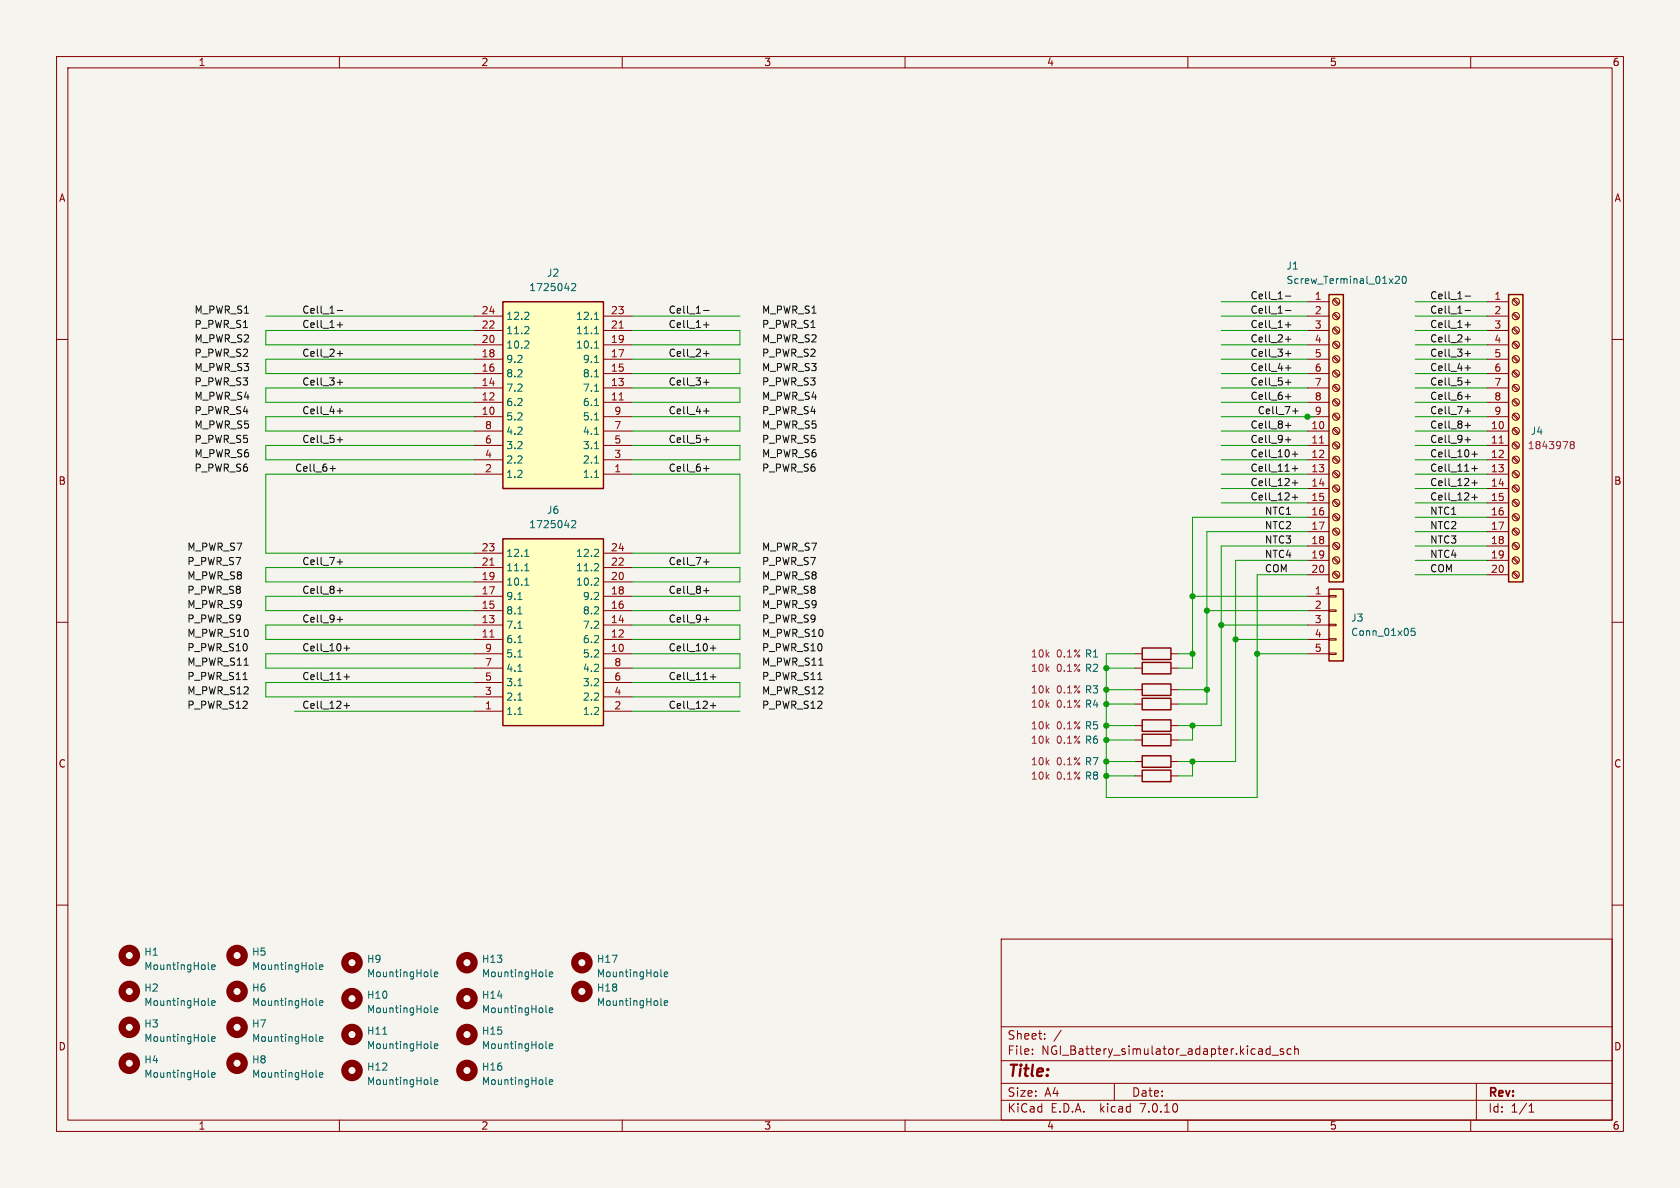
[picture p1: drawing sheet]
<svg xmlns="http://www.w3.org/2000/svg" width="297mm" height="210mm" viewBox="0 0 297 210" stroke-linecap="round" stroke-linejoin="round" font-family="sans-serif">
<path d="M0 0h297v210h-297z" fill="#f5f4ef" stroke="#f5f4ef" stroke-width=".18"/>
<g fill="none" stroke="#840000" stroke-width=".18">
<path d="M10 10h277v190h-277zM12 12h273v186h-273zM60 10v2M110 10v2M160 10v2M210 10v2M260 10v2M10 60h2M83.8 55.9h5.1M83.8 58.4h5.1M106.7 55.9h5.1M106.7 58.4h5.1"/>
<path d="M231.1 53.3h3.8M231.1 55.9h3.8M231.1 58.4h3.8M235.7 58.1l.9 .8M235.7 55.5l.9 .9M235.7 53l.9 .8M235.9 57.9l.8 .9M235.9 55.4l.8 .8M235.9 52.8l.8 .9M262.9 53.3h3.8M262.9 55.9h3.8M262.9 58.4h3.8"/>
<path d="M267.4 58.1l.9 .8M267.4 55.5l.9 .9M267.4 53l.9 .8M267.6 57.9l.9 .9M267.6 55.4l.9 .8M267.6 52.8l.9 .9M285 60h2M83.8 76.2h5.1M83.8 78.7h5.1M83.8 61h5.1M83.8 63.5h5.1M83.8 66h5.1"/>
<path d="M83.8 68.6h5.1M83.8 71.1h5.1M83.8 73.7h5.1M106.7 76.2h5.1M106.7 78.7h5.1M106.7 61h5.1M106.7 63.5h5.1M106.7 66h5.1M106.7 68.6h5.1M106.7 71.1h5.1M106.7 73.7h5.1M231.1 76.2h3.8"/>
<path d="M231.1 78.7h3.8M231.1 61h3.8M231.1 63.5h3.8M231.1 66h3.8M231.1 68.6h3.8M231.1 71.1h3.8M231.1 73.7h3.8M235.7 78.4l.9 .8M235.7 75.9l.9 .8M235.7 73.3l.9 .9M235.7 70.8l.9 .8M235.7 68.2l.9 .9"/>
<path d="M235.7 65.7l.9 .8M235.7 63.2l.9 .8M235.7 60.6l.9 .9M235.9 78.2l.8 .9M235.9 75.7l.8 .8M235.9 73.2l.8 .8M235.9 70.6l.8 .9M235.9 68.1l.8 .8M235.9 65.5l.8 .9M235.9 63l.8 .8M235.9 60.5l.8 .8M262.9 76.2h3.8"/>
<path d="M262.9 78.7h3.8M262.9 61h3.8M262.9 63.5h3.8M262.9 66h3.8M262.9 68.6h3.8M262.9 71.1h3.8M262.9 73.7h3.8M267.4 78.4l.9 .8M267.4 75.9l.9 .8M267.4 73.3l.9 .9M267.4 70.8l.9 .8M267.4 68.2l.9 .9"/>
<path d="M267.4 65.7l.9 .8M267.4 63.2l.9 .8M267.4 60.6l.9 .9M267.6 78.2l.9 .9M267.6 75.7l.9 .8M267.6 73.2l.9 .8M267.6 70.6l.9 .9M267.6 68.1l.9 .8M267.6 65.5l.9 .9M267.6 63l.9 .8M267.6 60.5l.9 .8M83.8 81.3h5.1"/>
<path d="M83.8 83.8h5.1M83.8 97.8h5.1M106.7 81.3h5.1M106.7 83.8h5.1M106.7 97.8h5.1M231.1 81.3h3.8M231.1 83.8h3.8M231.1 86.4h3.8M231.1 88.9h3.8M231.1 91.4h3.8M231.1 94h3.8M231.1 96.5h3.8"/>
<path d="M231.1 99.1h3.8M235.7 98.7l.9 .9M235.7 96.2l.9 .8M235.7 93.6l.9 .9M235.7 91.1l.9 .8M235.7 88.6l.9 .8M235.7 86l.9 .9M235.7 83.5l.9 .8M235.7 80.9l.9 .9M235.9 98.6l.8 .8M235.9 96l.8 .9M235.9 93.5l.8 .8"/>
<path d="M235.9 90.9l.8 .9M235.9 88.4l.8 .8M235.9 85.9l.8 .8M235.9 83.3l.8 .9M235.9 80.8l.8 .8M262.9 81.3h3.8M262.9 83.8h3.8M262.9 86.4h3.8M262.9 88.9h3.8M262.9 91.4h3.8M262.9 94h3.8M262.9 96.5h3.8"/>
<path d="M262.9 99.1h3.8M267.4 98.7l.9 .9M267.4 96.2l.9 .8M267.4 93.6l.9 .9M267.4 91.1l.9 .8M267.4 88.6l.9 .8M267.4 86l.9 .9M267.4 83.5l.9 .8M267.4 80.9l.9 .9M267.6 98.6l.9 .8M267.6 96l.9 .9M267.6 93.5l.9 .8"/>
<path d="M267.6 90.9l.9 .9M267.6 88.4l.9 .8M267.6 85.9l.9 .8M267.6 83.3l.9 .9M267.6 80.8l.9 .8M10 110h2M83.8 118.1h5.1M83.8 115.6h5.1M83.8 113h5.1M83.8 110.5h5.1M83.8 108h5.1M83.8 105.4h5.1"/>
<path d="M83.8 102.9h5.1M83.8 100.3h5.1M106.7 118.1h5.1M106.7 115.6h5.1M106.7 113h5.1M106.7 110.5h5.1M106.7 108h5.1M106.7 105.4h5.1M106.7 102.9h5.1M106.7 100.3h5.1M200.7 118.1h1.2M200.7 115.6h1.2"/>
<path d="M207 118.1h1.3M207 115.6h1.3M231.1 115.6h3.8M231.1 101.6h3.8M231.1 113h3.8M231.1 110.5h3.8M231.1 108h3.8M231.1 105.4h3.8M234.9 115.4h1.3v.3h-1.3zM234.9 112.9h1.3v.3h-1.3zM234.9 110.4h1.3v.2h-1.3zM234.9 107.8h1.3v.3h-1.3z"/>
<path d="M234.9 105.3h1.3v.2h-1.3zM235.7 101.3l.9 .8M235.9 101.1l.8 .8M262.9 101.6h3.8M267.4 101.3l.9 .8M267.6 101.1l.9 .8M285 110h2M83.8 125.7h5.1M83.8 123.2h5.1M83.8 120.7h5.1M106.7 125.7h5.1M106.7 123.2h5.1"/>
<path d="M106.7 120.7h5.1M200.7 121.9h1.2M200.7 124.5h1.2M200.7 134.6h1.2M200.7 130.8h1.2M200.7 128.3h1.2M200.7 137.2h1.2M207 121.9h1.3M207 124.5h1.3M207 134.6h1.3M207 130.8h1.3M207 128.3h1.3"/>
<path d="M207 137.2h1.3M10 160h2M285 160h2M177 166h108v32h-108zM60 198v2M110 198v2M160 198v2M177 194.5h108M177 191.5h108M177 187.5h108M177 181.5h108M182.5 186.3v.1"/>
<path d="M182.5 185.5v.1M184.7 183.6v.1M184.7 182.8v.1M187.6 182.1l-1.3 2M197 191.5v3M210 198v2M223.9 186.3l.2 .1 .4-.1M224.5 184.9v1.5M224.5 185.5l-.4-.1-.2 .1M224.9 186.5h1.1M226.9 185.5l-.4-.1-.2 .2 .1 .2 .5 .2v.3h-.6M228.2 185.5l-.4-.1-.3 .3v.4l.2 .2h.5"/>
<path d="M228.9 185.5l.2-.1 .4 .1v.9M228.9 184.9v1.5M260 198v2M261 191.5v6.5M270.3 196.6h.9M270.3 195.5l.4-.4v1.5"/>
<circle cx="236.2" cy="53.3" r=".63"/>
<circle cx="236.2" cy="58.4" r=".63"/>
<circle cx="236.2" cy="55.9" r=".63"/>
<circle cx="268" cy="53.3" r=".63"/>
<circle cx="268" cy="55.9" r=".63"/>
<circle cx="268" cy="58.4" r=".63"/>
<circle cx="236.2" cy="71.1" r=".63"/>
<circle cx="236.2" cy="76.2" r=".63"/>
<circle cx="236.2" cy="68.6" r=".63"/>
<circle cx="236.2" cy="66" r=".63"/>
<circle cx="236.2" cy="73.7" r=".63"/>
<circle cx="236.2" cy="61" r=".63"/>
<circle cx="236.2" cy="63.5" r=".63"/>
<circle cx="236.2" cy="78.7" r=".63"/>
<circle cx="268" cy="68.6" r=".63"/>
<circle cx="268" cy="63.5" r=".63"/>
<circle cx="268" cy="78.7" r=".63"/>
<circle cx="268" cy="73.7" r=".63"/>
<circle cx="268" cy="61" r=".63"/>
<circle cx="268" cy="71.1" r=".63"/>
<circle cx="268" cy="76.2" r=".63"/>
<circle cx="268" cy="66" r=".63"/>
<circle cx="236.2" cy="94" r=".63"/>
<circle cx="236.2" cy="91.4" r=".63"/>
<circle cx="236.2" cy="96.5" r=".63"/>
<circle cx="236.2" cy="86.4" r=".63"/>
<circle cx="236.2" cy="83.8" r=".63"/>
<circle cx="236.2" cy="99.1" r=".63"/>
<circle cx="236.2" cy="81.3" r=".63"/>
<circle cx="236.2" cy="88.9" r=".63"/>
<circle cx="268" cy="81.3" r=".63"/>
<circle cx="268" cy="96.5" r=".63"/>
<circle cx="268" cy="99.1" r=".63"/>
<circle cx="268" cy="94" r=".63"/>
<circle cx="268" cy="91.4" r=".63"/>
<circle cx="268" cy="86.4" r=".63"/>
<circle cx="268" cy="88.9" r=".63"/>
<circle cx="268" cy="83.8" r=".63"/>
<circle cx="236.2" cy="101.6" r=".63"/>
<circle cx="268" cy="101.6" r=".63"/>
</g>
<g fill="none" stroke="#840000" stroke-width="1.3">
<circle cx="22.9" cy="168.9" r="1.27"/>
<circle cx="22.9" cy="175.3" r="1.27"/>
<circle cx="41.9" cy="168.9" r="1.27"/>
<circle cx="41.9" cy="175.3" r="1.27"/>
<circle cx="62.2" cy="176.5" r="1.27"/>
<circle cx="62.2" cy="170.2" r="1.27"/>
<circle cx="82.5" cy="176.5" r="1.27"/>
<circle cx="82.5" cy="170.2" r="1.27"/>
<circle cx="102.9" cy="175.3" r="1.27"/>
<circle cx="102.9" cy="170.2" r="1.27"/>
<circle cx="22.9" cy="188" r="1.27"/>
<circle cx="22.9" cy="181.6" r="1.27"/>
<circle cx="41.9" cy="188" r="1.27"/>
<circle cx="41.9" cy="181.6" r="1.27"/>
<circle cx="62.2" cy="189.2" r="1.27"/>
<circle cx="62.2" cy="182.9" r="1.27"/>
<circle cx="82.5" cy="189.2" r="1.27"/>
<circle cx="82.5" cy="182.9" r="1.27"/>
</g>
<g fill="none" stroke="#006464" stroke-width=".18">
<path d="M93.4 55.3l.1 .1-.1 .3-.7 .8h.8M93.4 57.8l.1 .2-.1 .3-.7 .7h.8M101.1 50.2l.4-.1 .3 .4-.8 .9h.8M105.1 59h.7M105.1 56.5h.7M105.3 55.4l.2-.2v1.3M105.3 57.9l.2-.2v1.3M246.7 49l.5-.2 .2 .4-.8 .9h.8M248 49l.2-.2a.68 .68 0 0 1 .4 .7 .68 .68 0 0 1-.4 .6l-.2-.1-.1-.4zM93.4 60.3l.1 .2-.1 .3-.7 .7h.8M105.1 71.7h.7M105.1 69.2h.7"/>
<path d="M105.1 66.6h.7M105.1 64.1h.7M105.1 61.5h.7M105.1 79.3h.7M105.1 76.8h.7M105.1 74.2h.7M105.3 60.5l.2-.2v1.2M92.8 98.4h.7M93 97.3l.1-.2v1.3M93 99.8l.1-.2v1.3M101.1 92.1l.4-.1 .3 .4-.8 .9h.8M105.1 84.4h.7"/>
<path d="M105.1 81.9h.7M105.7 97.2l.1 .1v.3l-.8 .8h.8M105.7 99.7l.1 .2v.3l-.8 .7h.8M91.6 113.6h.7M91.6 111.1h.7M91.6 108.5h.7M91.6 106h.7M91.6 118.7h.7M91.6 116.1h.7M92.8 103.4h.7M92.8 100.9h.7M93 102.4l.1-.2v1.2"/>
<path d="M105.7 102.2l.1 .2v.3l-.8 .7h.8M250.1 111.1h-.6v.6l.1-.1h.5l.1 .2-.1 .4-.2 .1-.4-.1M91.6 126.3h.7M91.6 123.8h.7M91.6 121.2h.7M36.8 171.2l.2 .2M36.8 177.6l.2 .1M37.4 171l.6-.1v-.3l-.4-.1-.2 .2 .1 .6h.5M37.4 177.3l.6-.1v-.2l-.4-.1-.2 .2 .1 .6h.5M55.9 171.2l.2 .2M55.9 177.6l.2 .1M56.5 171l.6-.1-.1-.3-.3-.1-.2 .2v.6h.5"/>
<path d="M56.5 177.3l.6-.1-.1-.2-.3-.1-.2 .2v.6h.5M76.2 178.8l.2 .2M76.2 172.5l.2 .2M76.8 178.6l.6-.1-.1-.3h-.3l-.2 .1 .1 .7h.4M76.8 172.2l.6-.1-.1-.2-.3-.1-.2 .2 .1 .6h.4M96.5 178.8l.2 .2M96.5 172.5l.2 .2M97.1 178.6l.6-.1v-.3h-.4l-.2 .1 .1 .7h.5M97.1 172.2l.6-.1v-.2l-.4-.1-.2 .2 .1 .6h.5M116.8 177.6l.2 .1M116.8 172.5l.2 .2M117.4 172.2l.6-.1v-.2l-.4-.1-.2 .2 .1 .6h.5"/>
<path d="M117.4 177.3l.6-.1v-.2l-.4-.1-.2 .2 .1 .6h.5M36.8 183.9l.2 .2M36.8 190.3l.2 .1M37.4 190l.6-.1v-.2l-.4-.1-.2 .2 .1 .6h.5M37.4 183.7l.6-.1v-.3l-.4-.1-.2 .2 .1 .6h.5M55.9 190.3l.2 .1M55.9 183.9l.2 .2M56.5 190l.6-.1-.1-.2-.3-.1-.2 .2v.6h.5M56.5 183.7l.6-.1-.1-.3-.3-.1-.2 .2v.6h.5M67.7 182.8h.7M76.2 191.5l.2 .2M76.2 185.2l.2 .2"/>
<path d="M76.8 184.9l.6-.1-.1-.2-.3-.1-.2 .2 .1 .6h.4M76.8 191.3l.6-.1-.1-.3h-.3l-.2 .1 .1 .7h.4M96.5 191.5l.2 .2M96.5 185.2l.2 .2M97.1 191.3l.6-.1v-.3h-.4l-.2 .1 .1 .7h.5M97.1 184.9l.6-.1v-.2l-.4-.1-.2 .2 .1 .6h.5"/>
</g>
<g fill="none" stroke="#840000" stroke-width=".25">
<path d="M88.9 53.3h17.8v33.1h-17.8zM234.9 52.1h2.6v50.8h-2.6zM266.7 52.1h2.5v50.8h-2.5zM88.9 95.3h17.8v33h-17.8zM201.9 117.1h5.1v2h-5.1zM201.9 114.6h5.1v2h-5.1zM234.9 104.1h2.6v12.7h-2.6zM201.9 120.9h5.1v2h-5.1zM201.9 123.4h5.1v2.1h-5.1zM201.9 133.6h5.1v2h-5.1zM201.9 129.8h5.1v2h-5.1zM201.9 127.3h5.1v2h-5.1z"/>
<path d="M201.9 136.1h5.1v2.1h-5.1z"/>
</g>
<g fill="#ffffc2" stroke="#ffffc2" stroke-width=".18">
<path d="M234.9 52.1h2.6v50.8h-2.6z"/>
<path d="M88.9 53.3h17.8v33.1h-17.8z"/>
<path d="M266.7 52.1h2.5v50.8h-2.5z"/>
<path d="M88.9 95.3h17.8v33h-17.8z"/>
<path d="M234.9 104.1h2.6v12.7h-2.6z"/>
</g>
<path d="M109.5 58h.7M109.5 70.7h.7M233.3 78.3h.7M265 78.3h.8M86.6 99.9h.7M86.6 112.6h.7" fill="none" stroke="#a90000" stroke-width=".18"/>
<path d="M277.8 78.6l-.2-.2 .2-.4 .4 .1 .1 .2-.2 .3M277.8 78.6l-.2 .2v.4l.2 .1h.4l.1-.2v-.4l-.2-.1M277.8 78.6h.3" fill="none" stroke="#840084" stroke-width=".18"/>
<g fill="none" stroke="#0f0f0f" stroke-width=".18">
<path d="M59.6 57.4h1M59.6 54.9h1M60.1 56.9v1M124.4 57.4h.9M124.4 54.9h.9M124.9 56.9v1M227.2 57.4h1M227.2 54.9h1M227.2 52.3h1M227.2 60h1M227.7 56.9v1M227.7 59.5v.9"/>
<path d="M259 57.4h1M259 54.9h1M259 52.3h1M259 60h1M259.5 56.9v1M259.5 59.5v.9M59.6 62.5h1M59.6 77.7h1M59.6 67.6h1M59.6 72.7h1M60.1 62v1M60.1 67.1v1"/>
<path d="M60.1 72.2v.9M60.1 77.3v.9M124.4 62.5h.9M124.4 77.7h.9M124.4 67.6h.9M124.4 72.7h.9M124.9 62v1M124.9 67.1v1M124.9 72.2v.9M124.9 77.3v.9M227.2 62.5h1M227.2 77.7h1"/>
<path d="M227.2 67.6h1M227.2 65h1M227.2 75.2h1M227.2 70.1h1M227.7 62v1M227.7 64.6v.9M227.7 67.1v1M227.7 69.6v1M227.7 74.7v1M227.7 77.3v.9M228.5 72.7h1M228.9 79.8v1"/>
<path d="M229 72.2v.9M259 62.5h1M259 77.7h1M259 67.6h1M259 72.7h1M259 65h1M259 75.2h1M259 70.1h1M259.5 62v1M259.5 64.6v.9M259.5 67.1v1M259.5 69.6v1"/>
<path d="M259.5 72.2v.9M259.5 74.7v1M259.5 77.3v.9M260.7 79.8v1M58.3 82.8h1M58.8 82.3v1M59.6 99.3h1M60.1 98.8v1M124.4 82.8h.9M124.4 99.3h.9M124.9 82.3v1M124.9 98.8v1"/>
<path d="M228.5 82.8h.9M228.5 85.4h.9M228.5 87.9h.9M228.5 80.3h.9M228.9 82.3v1M228.9 84.9v.9M228.9 87.4v1M260.2 82.8h1M260.2 85.4h1M260.2 87.9h1M260.2 80.3h1M260.7 82.3v1"/>
<path d="M260.7 84.9v.9M260.7 87.4v1M59.6 109.5h1M59.6 104.4h1M60.1 103.9v1M60.1 109v1M60.8 119.7h1M60.8 114.6h1M61.3 114.1v1M61.3 119.2v.9M124.4 109.5h.9M124.4 104.4h.9"/>
<path d="M124.9 103.9v1M124.9 109v1M125.6 119.7h1M125.6 114.6h1M126.1 114.1v1M126.1 119.2v.9M60.8 124.7h1M61.3 124.2v1M125.6 124.7h1M126.1 124.2v1"/>
</g>
<g fill="none" stroke="#009600" stroke-width=".18">
<path d="M47 55.9h36.8M83.8 58.4h-36.8v2.6h36.8M111.8 58.4h19v2.6h-19M111.8 55.9h19M215.9 55.9h15.2M215.9 58.4h15.2M215.9 53.3h15.2M250.2 55.9h12.7M250.2 58.4h12.7M250.2 53.3h12.7M83.8 78.7h-36.8v2.6h36.8M83.8 63.5h-36.8v2.5h36.8"/>
<path d="M83.8 68.6h-36.8v2.5h36.8M83.8 73.7h-36.8v2.5h36.8M111.8 78.7h19v2.6h-19M111.8 63.5h19v2.5h-19M111.8 68.6h19v2.5h-19M111.8 73.7h19v2.5h-19M215.9 63.5h15.2M215.9 66h15.2M215.9 68.6h15.2M215.9 61h15.2M215.9 78.7h15.2M215.9 71.1h15.2"/>
<path d="M215.9 73.7h16.5M215.9 76.2h15.2M250.2 63.5h12.7M250.2 66h12.7M250.2 68.6h12.7M250.2 61h12.7M250.2 78.7h12.7M250.2 71.1h12.7M250.2 73.7h12.7M250.2 76.2h12.7M83.8 83.8h-36.8v14h36.8M111.8 83.8h19v14h-19"/>
<path d="M215.9 81.3h15.2M215.9 83.8h15.2M215.9 86.4h15.2M215.9 88.9h15.2M231.1 96.5h-15.2v31.8h-7.6M231.1 91.4h-20.3v26.7h-2.5M231.1 94h-17.7v30.5h-5.1M231.1 99.1h-12.7v35.5h-10.1M250.2 81.3h12.7M250.2 83.8h12.7M250.2 99.1h12.7M250.2 96.5h12.7"/>
<path d="M250.2 94h12.7M250.2 86.4h12.7M250.2 88.9h12.7M250.2 91.4h12.7M83.8 110.5h-36.8v2.5h36.8M83.8 115.6h-36.8v2.5h36.8M83.8 100.3h-36.8v2.6h36.8M83.8 105.4h-36.8v2.6h36.8M111.8 110.5h19v2.5h-19M111.8 115.6h19v2.5h-19M111.8 100.3h19v2.6h-19M111.8 105.4h19v2.6h-19"/>
<path d="M195.6 118.1h5.1M208.3 115.6h2.5M210.8 105.4h20.3M213.4 108h17.7M215.9 110.5h15.2M218.4 113h12.7M222.2 115.6h8.9M231.1 101.6h-8.9v39.4h-26.6v-25.4h5.1M250.2 101.6h12.7M52.1 125.7h31.7M83.8 120.7h-36.8v2.5h36.8M111.8 120.7h19v2.5h-19"/>
<path d="M111.8 125.7h19M195.6 128.3h5.1M195.6 137.2h5.1M195.6 130.8h5.1M195.6 121.9h5.1M195.6 124.5h5.1M195.6 134.6h5.1M208.3 121.9h5.1M210.8 134.6v2.6h-2.5M210.8 128.3v2.5h-2.5"/>
</g>
<g fill="#009600" stroke="#009600" stroke-width=".18">
<circle cx="218.4" cy="113" r=".46"/>
<circle cx="213.4" cy="121.9" r=".46"/>
<circle cx="210.8" cy="134.6" r=".46"/>
<circle cx="210.8" cy="128.3" r=".46"/>
<circle cx="213.4" cy="108" r=".46"/>
<circle cx="215.9" cy="110.5" r=".46"/>
<circle cx="210.8" cy="105.4" r=".46"/>
<circle cx="210.8" cy="115.6" r=".46"/>
<circle cx="195.6" cy="130.8" r=".46"/>
<circle cx="195.6" cy="124.5" r=".46"/>
<circle cx="195.6" cy="128.3" r=".46"/>
<circle cx="195.6" cy="121.9" r=".46"/>
<circle cx="195.6" cy="134.6" r=".46"/>
<circle cx="195.6" cy="137.2" r=".46"/>
<circle cx="195.6" cy="118.1" r=".46"/>
<circle cx="231.1" cy="73.7" r=".46"/>
<circle cx="222.2" cy="115.6" r=".46"/>
</g>
<text font-size="2.8" fill="#840000" x="178" y="190.9">Title:</text>
<g font-size="2.1" fill="#840000">
<text x="178" y="184">Sheet:</text>
<text x="178" y="186.7">File:</text>
<text x="184.1" y="186.7">NGI_Battery_simulator_adapter.kicad_sch</text>
<text x="178" y="196.9">KiCad</text>
<text x="178" y="194.1">Size:</text>
<text x="184.7" y="194.1">A4</text>
<text x="185.7" y="196.9">E.D.A.</text>
<text x="194.6" y="196.9">kicad</text>
<text x="200" y="194.1">Date:</text>
<text x="201.8" y="196.9">7.0.10</text>
<text x="263" y="194.3">Rev:</text>
<text x="263" y="196.9">Id:</text>
<text x="267.1" y="196.9">1/1</text>
</g>
<g font-size="1.8" fill="#840000">
<text x="35" y="11.9">1</text>
<text x="85" y="11.9">2</text>
<text x="135" y="11.9">3</text>
<text x="185" y="11.9">4</text>
<text x="235" y="11.9">5</text>
<text x="285" y="11.9">6</text>
<text x="10.3" y="35.9">A</text>
<text x="285.3" y="35.9">A</text>
<text x="10.3" y="85.9">B</text>
<text x="285.3" y="85.9">B</text>
<text x="10.3" y="135.9">C</text>
<text x="285.3" y="135.9">C</text>
<text x="10.3" y="185.9">D</text>
<text x="285.3" y="185.9">D</text>
<text x="35" y="199.9">1</text>
<text x="85" y="199.9">2</text>
<text x="135" y="199.9">3</text>
<text x="185" y="199.9">4</text>
<text x="235" y="199.9">5</text>
<text x="285" y="199.9">6</text>
</g>
<g font-size="1.8" fill="#006464">
<text x="227.3" y="47.9">J1</text>
<text x="93.5" y="51.7">1725042</text>
<text x="96.6" y="49.1">J2</text>
<text x="227.3" y="50.4">Screw_Terminal_01x20</text>
<text x="89.4" y="59.3">11.2</text>
<text x="89.4" y="56.7">12.2</text>
<text x="101.7" y="59.3">11.1</text>
<text x="101.7" y="56.7">12.1</text>
<text x="89.4" y="64.4">9.2</text>
<text x="89.4" y="61.8">10.2</text>
<text x="101.7" y="61.8">10.1</text>
<text x="102.9" y="64.4">9.1</text>
<text x="89.4" y="72">6.2</text>
<text x="89.4" y="69.4">7.2</text>
<text x="89.4" y="66.9">8.2</text>
<text x="102.9" y="72">6.1</text>
<text x="102.9" y="69.4">7.1</text>
<text x="102.9" y="66.9">8.1</text>
<text x="89.4" y="74.5">5.2</text>
<text x="89.4" y="77.1">4.2</text>
<text x="102.9" y="77.1">4.1</text>
<text x="102.9" y="74.5">5.1</text>
<text x="270.5" y="77.1">J4</text>
<text x="89.4" y="82.1">2.2</text>
<text x="89.4" y="79.6">3.2</text>
<text x="102.9" y="82.1">2.1</text>
<text x="102.9" y="79.6">3.1</text>
<text x="89.4" y="84.7">1.2</text>
<text x="102.9" y="84.7">1.1</text>
<text x="93.5" y="93.6">1725042</text>
<text x="96.6" y="91">J6</text>
<text x="89.4" y="101.2">11.1</text>
<text x="89.4" y="98.7">12.1</text>
<text x="101.7" y="101.2">11.2</text>
<text x="101.7" y="98.7">12.2</text>
<text x="89.4" y="106.3">9.1</text>
<text x="89.4" y="103.7">10.1</text>
<text x="101.7" y="103.7">10.2</text>
<text x="102.9" y="106.3">9.2</text>
<text x="89.4" y="113.9">6.1</text>
<text x="89.4" y="111.4">7.1</text>
<text x="89.4" y="108.8">8.1</text>
<text x="102.9" y="113.9">6.2</text>
<text x="102.9" y="111.4">7.2</text>
<text x="102.9" y="108.8">8.2</text>
<text x="238.8" y="110.1">J3</text>
<text x="238.8" y="112.6">Conn_01x05</text>
<text x="89.4" y="119">4.1</text>
<text x="89.4" y="116.4">5.1</text>
<text x="102.9" y="116.4">5.2</text>
<text x="102.9" y="119">4.2</text>
<text x="89.4" y="124.1">2.1</text>
<text x="89.4" y="121.5">3.1</text>
<text x="102.9" y="124.1">2.2</text>
<text x="102.9" y="121.5">3.2</text>
<text x="89.4" y="126.6">1.1</text>
<text x="102.9" y="126.6">1.2</text>
<text x="25.4" y="169.1">H1</text>
<text x="25.4" y="171.7">MountingHole</text>
<text x="44.5" y="169.1">H5</text>
<text x="44.5" y="171.7">MountingHole</text>
<text x="64.8" y="170.4">H9</text>
<text x="64.8" y="172.9">MountingHole</text>
<text x="85.1" y="170.4">H13</text>
<text x="85.1" y="172.9">MountingHole</text>
<text x="105.4" y="170.4">H17</text>
<text x="105.4" y="172.9">MountingHole</text>
<text x="25.4" y="175.5">H2</text>
<text x="25.4" y="178">MountingHole</text>
<text x="44.5" y="175.5">H6</text>
<text x="44.5" y="178">MountingHole</text>
<text x="64.8" y="176.8">H10</text>
<text x="64.8" y="179.3">MountingHole</text>
<text x="85.1" y="176.8">H14</text>
<text x="85.1" y="179.3">MountingHole</text>
<text x="105.4" y="175.5">H18</text>
<text x="105.4" y="178">MountingHole</text>
<text x="25.4" y="181.8">H3</text>
<text x="25.4" y="184.4">MountingHole</text>
<text x="44.5" y="181.8">H7</text>
<text x="44.5" y="184.4">MountingHole</text>
<text x="64.8" y="183.1">H11</text>
<text x="64.8" y="185.6">MountingHole</text>
<text x="85.1" y="183.1">H15</text>
<text x="85.1" y="185.6">MountingHole</text>
<text x="25.4" y="188.2">H4</text>
<text x="25.4" y="190.7">MountingHole</text>
<text x="44.5" y="188.2">H8</text>
<text x="44.5" y="190.7">MountingHole</text>
<text x="64.8" y="189.5">H12</text>
<text x="64.8" y="192">MountingHole</text>
<text x="85.1" y="189.5">H16</text>
<text x="85.1" y="192">MountingHole</text>
</g>
<g font-size="1.8" fill="#0f0f0f">
<text x="221" y="53">Cell_1-</text>
<text x="252.7" y="53">Cell_1-</text>
<text x="34.3" y="58.1">P_PWR_S1</text>
<text x="34.3" y="55.5">M_PWR_S1</text>
<text x="53.3" y="58.1">Cell_1+</text>
<text x="53.3" y="55.5">Cell_1-</text>
<text x="118.1" y="58.1">Cell_1+</text>
<text x="118.1" y="55.5">Cell_1-</text>
<text x="134.6" y="55.5">M_PWR_S1</text>
<text x="134.6" y="58.1">P_PWR_S1</text>
<text x="221" y="58.1">Cell_1+</text>
<text x="221" y="55.5">Cell_1-</text>
<text x="252.7" y="55.5">Cell_1-</text>
<text x="252.7" y="58.1">Cell_1+</text>
<text x="34.3" y="65.7">M_PWR_S3</text>
<text x="34.3" y="63.2">P_PWR_S2</text>
<text x="34.3" y="60.6">M_PWR_S2</text>
<text x="53.3" y="63.2">Cell_2+</text>
<text x="118.1" y="63.2">Cell_2+</text>
<text x="134.6" y="60.6">M_PWR_S2</text>
<text x="134.6" y="63.2">P_PWR_S2</text>
<text x="134.6" y="65.7">M_PWR_S3</text>
<text x="221" y="65.7">Cell_4+</text>
<text x="221" y="63.2">Cell_3+</text>
<text x="221" y="60.6">Cell_2+</text>
<text x="252.7" y="60.6">Cell_2+</text>
<text x="252.7" y="65.7">Cell_4+</text>
<text x="252.7" y="63.2">Cell_3+</text>
<text x="34.3" y="70.8">M_PWR_S4</text>
<text x="34.3" y="68.2">P_PWR_S3</text>
<text x="53.3" y="68.2">Cell_3+</text>
<text x="118.1" y="68.2">Cell_3+</text>
<text x="134.6" y="70.8">M_PWR_S4</text>
<text x="134.6" y="68.2">P_PWR_S3</text>
<text x="221" y="68.2">Cell_5+</text>
<text x="221" y="70.8">Cell_6+</text>
<text x="252.7" y="68.2">Cell_5+</text>
<text x="252.7" y="70.8">Cell_6+</text>
<text x="34.3" y="75.9">M_PWR_S5</text>
<text x="34.3" y="73.3">P_PWR_S4</text>
<text x="53.3" y="73.3">Cell_4+</text>
<text x="118.1" y="73.3">Cell_4+</text>
<text x="134.6" y="73.3">P_PWR_S4</text>
<text x="134.6" y="75.9">M_PWR_S5</text>
<text x="221" y="75.9">Cell_8+</text>
<text x="222.2" y="73.3">Cell_7+</text>
<text x="252.7" y="75.9">Cell_8+</text>
<text x="252.7" y="73.3">Cell_7+</text>
<text x="34.3" y="78.4">P_PWR_S5</text>
<text x="34.3" y="83.5">P_PWR_S6</text>
<text x="34.3" y="80.9">M_PWR_S6</text>
<text x="52.1" y="83.5">Cell_6+</text>
<text x="53.3" y="78.4">Cell_5+</text>
<text x="118.1" y="78.4">Cell_5+</text>
<text x="118.1" y="83.5">Cell_6+</text>
<text x="134.6" y="78.4">P_PWR_S5</text>
<text x="134.6" y="83.5">P_PWR_S6</text>
<text x="134.6" y="80.9">M_PWR_S6</text>
<text x="221" y="80.9">Cell_10+</text>
<text x="221" y="78.4">Cell_9+</text>
<text x="221" y="83.5">Cell_11+</text>
<text x="252.7" y="80.9">Cell_10+</text>
<text x="252.7" y="83.5">Cell_11+</text>
<text x="252.7" y="78.4">Cell_9+</text>
<text x="221" y="86">Cell_12+</text>
<text x="221" y="88.6">Cell_12+</text>
<text x="252.7" y="86">Cell_12+</text>
<text x="252.7" y="88.6">Cell_12+</text>
<text x="223.5" y="93.6">NTC2</text>
<text x="223.5" y="91.1">NTC1</text>
<text x="252.7" y="91.1">NTC1</text>
<text x="252.7" y="93.6">NTC2</text>
<text x="33" y="97.4">M_PWR_S7</text>
<text x="33" y="100">P_PWR_S7</text>
<text x="53.3" y="100">Cell_7+</text>
<text x="118.1" y="100">Cell_7+</text>
<text x="134.6" y="100">P_PWR_S7</text>
<text x="134.6" y="97.4">M_PWR_S7</text>
<text x="223.5" y="101.3">COM</text>
<text x="223.5" y="98.7">NTC4</text>
<text x="223.5" y="96.2">NTC3</text>
<text x="252.7" y="96.2">NTC3</text>
<text x="252.7" y="101.3">COM</text>
<text x="252.7" y="98.7">NTC4</text>
<text x="33" y="102.5">M_PWR_S8</text>
<text x="33" y="107.6">M_PWR_S9</text>
<text x="33" y="105.1">P_PWR_S8</text>
<text x="53.3" y="105.1">Cell_8+</text>
<text x="118.1" y="105.1">Cell_8+</text>
<text x="134.6" y="102.5">M_PWR_S8</text>
<text x="134.6" y="105.1">P_PWR_S8</text>
<text x="134.6" y="107.6">M_PWR_S9</text>
<text x="33" y="112.7">M_PWR_S10</text>
<text x="33" y="110.1">P_PWR_S9</text>
<text x="53.3" y="110.1">Cell_9+</text>
<text x="118.1" y="110.1">Cell_9+</text>
<text x="134.6" y="112.7">M_PWR_S10</text>
<text x="134.6" y="110.1">P_PWR_S9</text>
<text x="33" y="117.8">M_PWR_S11</text>
<text x="33" y="115.2">P_PWR_S10</text>
<text x="53.3" y="115.2">Cell_10+</text>
<text x="118.1" y="115.2">Cell_10+</text>
<text x="134.6" y="115.2">P_PWR_S10</text>
<text x="134.6" y="117.8">M_PWR_S11</text>
<text x="33" y="125.4">P_PWR_S12</text>
<text x="33" y="122.8">M_PWR_S12</text>
<text x="33" y="120.3">P_PWR_S11</text>
<text x="53.3" y="120.3">Cell_11+</text>
<text x="53.3" y="125.4">Cell_12+</text>
<text x="118.1" y="120.3">Cell_11+</text>
<text x="118.1" y="125.4">Cell_12+</text>
<text x="134.6" y="120.3">P_PWR_S11</text>
<text x="134.6" y="125.4">P_PWR_S12</text>
<text x="134.6" y="122.8">M_PWR_S12</text>
</g>
<g font-size="1.8" fill="#a90000">
<text x="232.3" y="53.1">1</text>
<text x="264.1" y="53.1">1</text>
<text x="85" y="58.2">22</text>
<text x="85" y="55.6">24</text>
<text x="107.9" y="58.2">21</text>
<text x="107.9" y="55.6">23</text>
<text x="232.3" y="55.6">2</text>
<text x="232.3" y="58.2">3</text>
<text x="264.1" y="55.6">2</text>
<text x="264.1" y="58.2">3</text>
<text x="85" y="65.8">16</text>
<text x="85" y="63.2">18</text>
<text x="85" y="60.7">20</text>
<text x="107.9" y="65.8">15</text>
<text x="107.9" y="63.2">17</text>
<text x="107.9" y="60.7">19</text>
<text x="232.3" y="60.7">4</text>
<text x="232.3" y="63.2">5</text>
<text x="232.3" y="65.8">6</text>
<text x="264.1" y="60.7">4</text>
<text x="264.1" y="63.2">5</text>
<text x="264.1" y="65.8">6</text>
<text x="85" y="70.9">12</text>
<text x="85" y="68.3">14</text>
<text x="107.9" y="70.9">11</text>
<text x="107.9" y="68.3">13</text>
<text x="232.3" y="68.3">7</text>
<text x="232.3" y="70.9">8</text>
<text x="264.1" y="68.3">7</text>
<text x="264.1" y="70.9">8</text>
<text x="85" y="73.4">10</text>
<text x="85.7" y="75.9">8</text>
<text x="108.5" y="75.9">7</text>
<text x="108.5" y="73.4">9</text>
<text x="231.7" y="75.9">10</text>
<text x="232.3" y="73.4">9</text>
<text x="263.5" y="75.9">10</text>
<text x="264.1" y="73.4">9</text>
<text x="85.7" y="83.6">2</text>
<text x="85.7" y="81">4</text>
<text x="85.7" y="78.5">6</text>
<text x="108.5" y="83.6">1</text>
<text x="108.5" y="81">3</text>
<text x="108.5" y="78.5">5</text>
<text x="231.7" y="78.5">11</text>
<text x="231.7" y="81">12</text>
<text x="231.7" y="83.6">13</text>
<text x="263.5" y="78.5">11</text>
<text x="263.5" y="81">12</text>
<text x="263.5" y="83.6">13</text>
<text x="231.7" y="86.1">14</text>
<text x="231.7" y="88.6">15</text>
<text x="263.5" y="86.1">14</text>
<text x="263.5" y="88.6">15</text>
<text x="231.7" y="91.2">16</text>
<text x="231.7" y="93.7">17</text>
<text x="263.5" y="91.2">16</text>
<text x="263.5" y="93.7">17</text>
<text x="85" y="100.1">21</text>
<text x="85" y="97.5">23</text>
<text x="107.9" y="100.1">22</text>
<text x="107.9" y="97.5">24</text>
<text x="231.7" y="96.3">18</text>
<text x="231.7" y="98.8">19</text>
<text x="231.7" y="101.3">20</text>
<text x="263.5" y="96.3">18</text>
<text x="263.5" y="98.8">19</text>
<text x="263.5" y="101.3">20</text>
<text x="85" y="107.7">15</text>
<text x="85" y="105.2">17</text>
<text x="85" y="102.6">19</text>
<text x="107.9" y="107.7">16</text>
<text x="107.9" y="105.2">18</text>
<text x="107.9" y="102.6">20</text>
<text x="232.3" y="105.2">1</text>
<text x="232.3" y="107.7">2</text>
<text x="85" y="112.8">11</text>
<text x="85" y="110.2">13</text>
<text x="107.9" y="112.8">12</text>
<text x="107.9" y="110.2">14</text>
<text x="232.3" y="110.2">3</text>
<text x="232.3" y="112.8">4</text>
<text x="85.7" y="117.9">7</text>
<text x="85.7" y="115.3">9</text>
<text x="107.9" y="115.3">10</text>
<text x="108.5" y="117.9">8</text>
<text x="232.3" y="115.3">5</text>
<text x="85.7" y="125.5">1</text>
<text x="85.7" y="122.9">3</text>
<text x="85.7" y="120.4">5</text>
<text x="108.5" y="125.5">2</text>
<text x="108.5" y="122.9">4</text>
<text x="108.5" y="120.4">6</text>
</g>
<g font-size="1.8" fill="#840084">
<text x="270" y="79.6">1843978</text>
<text x="182.1" y="119">10k</text>
<text x="182.1" y="116.4">10k</text>
<text x="186.8" y="119">0.1% R2</text>
<text x="186.8" y="116.4">0.1% R1</text>
<text x="182.1" y="122.8">10k</text>
<text x="182.1" y="125.3">10k</text>
<text x="186.8" y="122.8">0.1% R3</text>
<text x="186.8" y="125.3">0.1% R4</text>
<text x="182.1" y="131.7">10k</text>
<text x="182.1" y="129.1">10k</text>
<text x="186.8" y="131.7">0.1% R6</text>
<text x="186.8" y="129.1">0.1% R5</text>
<text x="182.1" y="135.5">10k</text>
<text x="186.8" y="135.5">0.1% R7</text>
<text x="182.1" y="138">10k</text>
<text x="186.8" y="138">0.1% R8</text>
</g>
</svg>
